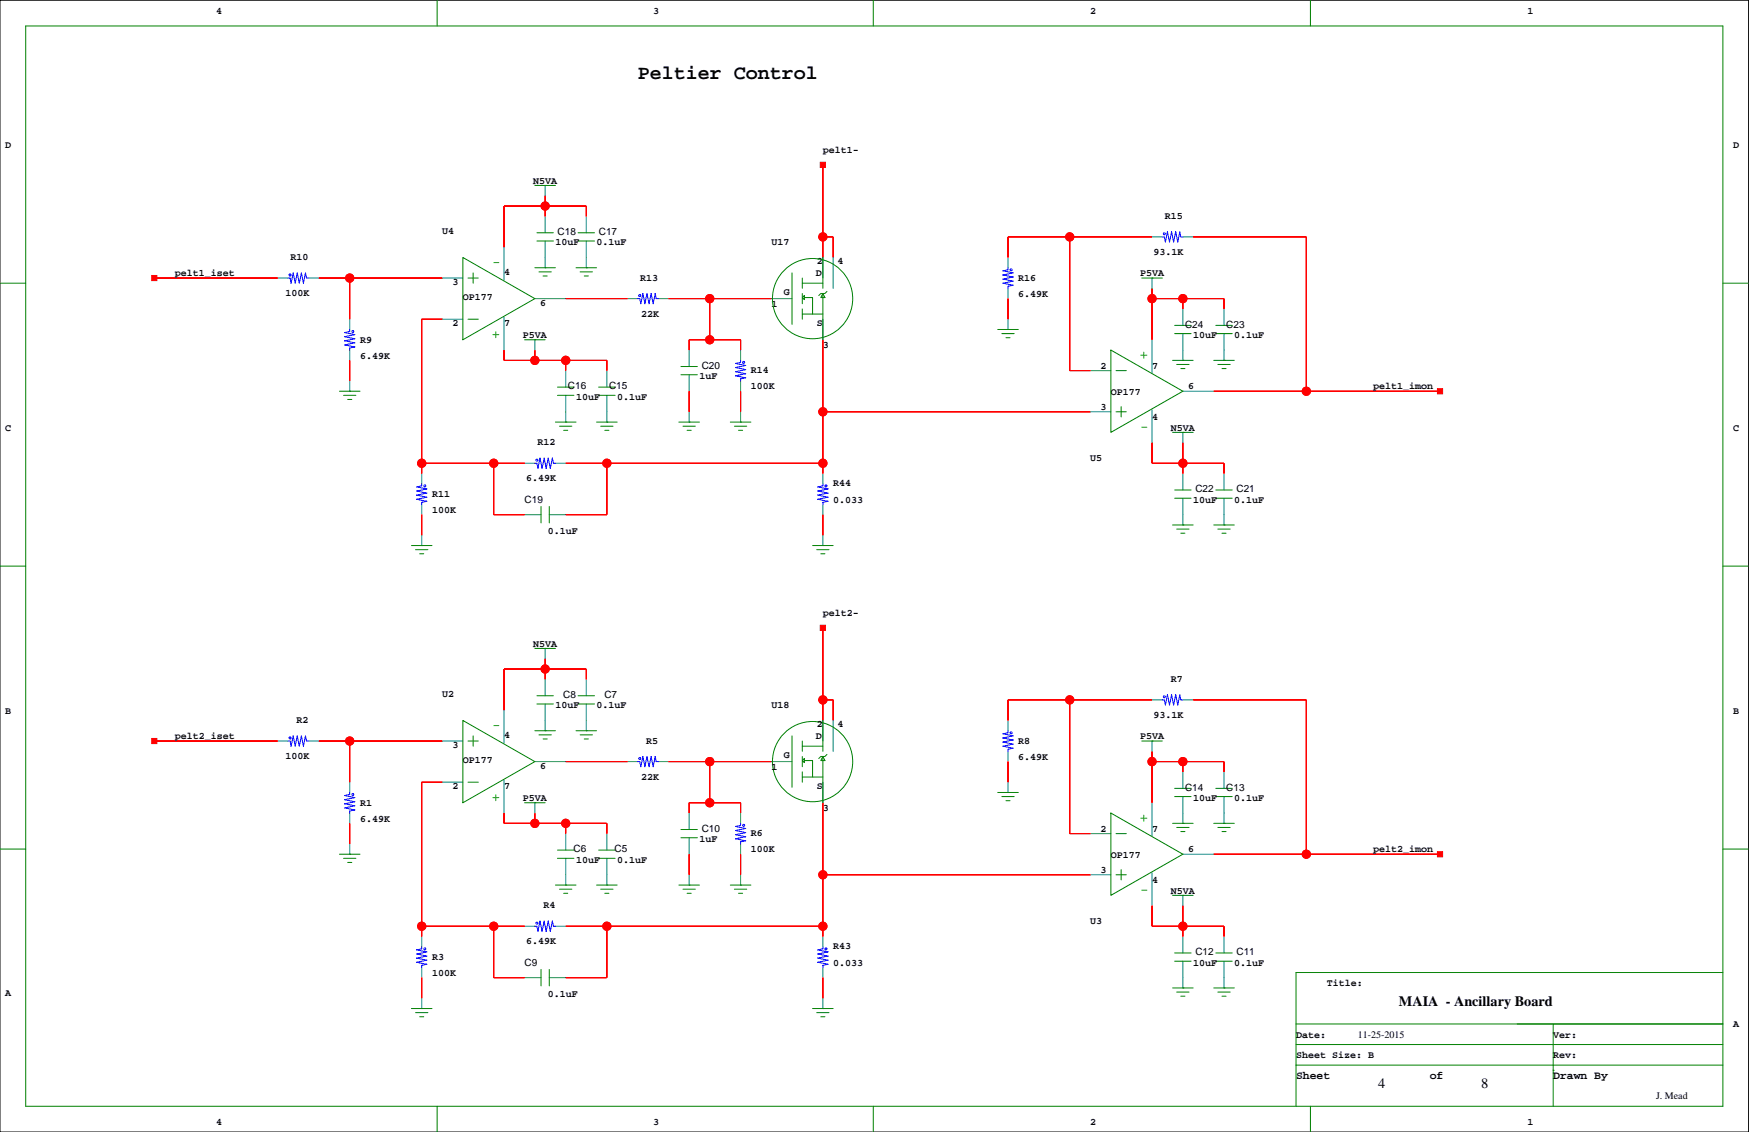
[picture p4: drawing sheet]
<svg xmlns="http://www.w3.org/2000/svg" width="432mm" height="279mm" viewBox="0 0 432 279" stroke-linecap="round" stroke-linejoin="round" font-family="sans-serif">
<path d="M0 .1h431.7v279.3h-431.7z" fill="none" stroke="#000" stroke-width=".25"/>
<g fill="none" stroke="#008000" stroke-width=".25">
<path d="M6.3 6.4h419.1v266.7h-419.1zM107.9 .1v6.3M215.6 .1v6.3M323.5 .1v6.3M132.1 45.8h5M132.6 59.5h4M132.6 57.5h4M134.6 45.8h.1M142.7 59.5h4.1M142.7 57.5h4.1M0 69.9h6.3M114.3 63.5l17.8 10.2-17.8 10.2z"/>
<path d="M115.5 78.8h2.6M115.5 68.6h2.6M116.8 67.4v2.5M132.1 66.1h5M133.1 67.1h3M134.1 68.1h1M134.6 66.1h.1M142.2 66.1h5.1M143.2 67.1h3.1M144.2 68.1h1.1M144.7 66.1h.1M195.5 67.4v12.7"/>
<path d="M198.1 73.5l.5-.6v1.1zM198.1 69.9h5.1M198.1 68.6v2.6M198.1 72.4v2.6M198.1 76.2v2.6M198.1 77.5h5.1M198.6 73.5h2v4M203.2 72.4l.5 1.1h-1.1zM203.2 63.5v7.7M203.2 72.4v11.5M204.2 71.9l-.5 .5h-1.1l-.5 .5M281.9 68.6h5.1"/>
<path d="M284.4 68.6h.1M425.4 69.9h6.3M83.8 96.6h5.1M84.8 97.6h3.1M85.8 98.6h1M86.3 96.6h.1M129.5 83.9h5.1M132.1 83.9h.1M137.6 97.6h4.1M137.6 95.5h4.1M147.8 97.6h4.1M147.8 95.5h4.1"/>
<path d="M168.1 92.5h4.1M168.1 90.5h4.1M246.3 81.3h5.1M247.3 82.3h3.1M248.4 83.4h1M248.9 81.3h.1M274.3 86.4l17.7 10.2-17.7 10.1zM275.5 91.5h2.6M289.5 88.9h5.1M290 82.3h4.1M290 80.3h4.1M290.5 90h3.1"/>
<path d="M291.5 91h1M292 88.9h.1M299.7 88.9h5M300.2 82.3h4M300.2 80.3h4M300.7 90h3M301.7 91h1M302.2 88.9h.1M137.1 104.2h5.1M138.1 105.2h3.1M139.2 106.2h1M139.7 104.2h.1"/>
<path d="M147.3 104.2h5.1M148.3 105.2h3M149.3 106.2h1M149.8 104.2h.1M167.6 104.2h5.1M168.6 105.2h3.1M169.6 106.2h1M170.1 104.2h.1M180.3 104.2h5.1M181.3 105.2h3.1M182.3 106.2h1M182.8 104.2h.1"/>
<path d="M275.5 101.6h2.6M276.8 100.4v2.5M289.5 106.7h5.1M292 106.7h.1M0 139.7h6.3M101.6 134.7h5.1M102.6 135.7h3M103.6 136.7h1M104.1 134.7h.1M133.6 125v4.1M135.6 125v4.1M200.6 134.7h5.1"/>
<path d="M201.6 135.7h3.1M202.6 136.7h1.1M203.2 134.7h.1M289.5 129.6h5.1M290 123h4.1M290 120.9h4.1M290.5 130.6h3.1M291.5 131.6h1M292 129.6h.1M299.7 129.6h5M300.2 123h4M300.2 120.9h4"/>
<path d="M300.7 130.6h3M301.7 131.6h1M302.2 129.6h.1M425.4 139.7h6.3M114.3 177.8l17.8 10.2-17.8 10.1zM132.1 160h5M132.6 173.8h4M132.6 171.7h4M134.6 160h.1M142.7 173.8h4.1M142.7 171.7h4.1M203.2 177.8v7.6"/>
<path d="M115.5 193.1h2.6M115.5 182.9h2.6M116.8 181.6v2.6M129.5 198.1h5.1M132.1 198.1h.1M132.1 180.4h5M133.1 181.4h3M134.1 182.4h1M134.6 180.4h.1M142.2 180.4h5.1M143.2 181.4h3.1M144.2 182.4h1.1"/>
<path d="M144.7 180.4h.1M195.5 181.6v12.7M198.1 187.7l.5-.5v1zM198.1 182.9v2.5M198.1 186.7v2.6M198.1 190.5v2.6M198.1 191.8h5.1M198.1 184.2h5.1M198.6 187.7h2v4.1M203.2 186.7l.5 1h-1.1zM203.2 186.7v11.4M204.2 186.2l-.5 .5h-1.1l-.5 .5"/>
<path d="M246.3 195.6h5.1M247.3 196.6h3.1M248.4 197.6h1M248.9 195.6h.1M281.9 182.9h5.1M284.4 182.9h.1M290 196.6h4.1M290 194.6h4.1M300.2 196.6h4M300.2 194.6h4M0 209.6h6.3M83.8 210.8h5.1"/>
<path d="M84.8 211.9h3.1M85.8 212.9h1M86.3 210.8h.1M137.1 218.5h5.1M137.6 211.9h4.1M137.6 209.8h4.1M138.1 219.5h3.1M139.7 218.5h.1M147.3 218.5h5.1M147.8 211.9h4.1M147.8 209.8h4.1M148.3 219.5h3"/>
<path d="M149.8 218.5h.1M167.6 218.5h5.1M168.1 206.8h4.1M168.1 204.7h4.1M168.6 219.5h3.1M170.1 218.5h.1M180.3 218.5h5.1M181.3 219.5h3.1M182.8 218.5h.1M274.3 200.7l17.7 10.1-17.7 10.2zM275.5 205.8h2.6M275.5 215.9h2.6"/>
<path d="M276.8 214.6v2.6M289.5 203.2h5.1M290.5 204.2h3.1M291.5 205.2h1M292 203.2h.1M299.7 203.2h5M300.7 204.2h3M301.7 205.2h1M302.2 203.2h.1M425.4 209.6h6.3M133.6 239.3v4M135.6 239.3v4"/>
<path d="M139.2 220.5h1M149.3 220.5h1M169.6 220.5h1M182.3 220.5h1M289.5 221h5.1M290 237.2h4.1M290 235.2h4.1M292 221h.1M300.2 237.2h4M300.2 235.2h4M101.6 248.9h5.1M102.6 249.9h3"/>
<path d="M103.6 251h1M104.1 248.9h.1M200.6 248.9h5.1M201.6 249.9h3.1M202.6 251h1.1M203.2 248.9h.1M289.5 243.8h5.1M290.5 244.9h3.1M291.5 245.9h1M292 243.8h.1M299.7 243.8h5M300.7 244.9h3"/>
<path d="M301.7 245.9h1M302.2 243.8h.1M320 257.8h105.4M320 252.7h105.4M383.5 252.7v20.4M425.4 240h-105.4v33.1M107.9 273.1v6.3M215.6 273.1v6.3M320 262.9h105.4M323.5 273.1v6.3M383.5 264.2h.1"/>
<circle cx="200.6" cy="73.7" r="9.9"/>
<circle cx="200.6" cy="188" r="9.9"/>
</g>
<g fill="none" stroke="#008080" stroke-width=".25">
<path d="M134.6 45.8v2.5M134.6 53.4v4.1M134.6 59.5v6.6M144.7 53.4v4.1M144.7 59.5v6.6M284.4 58.5h2.6M292 58.5h2.6M68.6 68.6h2.5M76.2 68.6h2.5M86.3 78.8v2.5M109.2 68.6h5.1M109.2 78.8h5.1"/>
<path d="M124.4 61v8.1M124.4 78.3v8.1M132.1 73.7h7.6M154.9 73.7h2.5M162.5 73.7h2.6M190.5 73.7h5M203.2 63.5v5.1M203.2 78.8v5.1M205.7 63.5v7.7M248.9 63.5v2.6M248.9 71.2v2.5M248.9 78.8v2.5"/>
<path d="M284.4 68.6v2.6M292 76.2v4.1M302.2 76.2v4.1M86.3 86.4v2.5M86.3 94v2.6M132.1 83.9v2.5M139.7 91.5v4M139.7 97.6v6.6M149.8 91.5v4M149.8 97.6v6.6M170.1 86.4v4.1M170.1 92.5v4.1"/>
<path d="M182.8 86.4v2.5M182.8 94v2.6M269.2 91.5h5.1M284.4 83.9v8.1M292 82.3v6.6M292 96.6h7.7M302.2 82.3v6.6M104.1 116.9v2.5M129.5 114.3h2.6M137.1 114.3h2.6M170.1 101.6v2.6M182.8 101.6v2.6"/>
<path d="M203.2 116.9v2.5M269.2 101.6h5.1M284.4 101.1v8.2M292 106.7v2.6M292 116.9v4M302.2 116.9v4M104.1 124.5v2.5M104.1 132.1v2.6M129.5 127h4.1M135.6 127h4.1M203.2 124.5v2.5M203.2 132.1v2.6"/>
<path d="M292 123v6.6M302.2 123v6.6M124.4 175.3v8.1M134.6 160v2.6M134.6 167.7v4M134.6 173.8v6.6M144.7 167.7v4M144.7 173.8v6.6M203.2 177.8v5.1M205.7 177.8v7.6M248.9 177.8v2.6M284.4 172.7h2.6"/>
<path d="M292 172.7h2.6M68.6 182.9h2.5M76.2 182.9h2.5M86.3 193.1v2.5M109.2 182.9h5.1M109.2 193.1h5.1M124.4 192.6v8.1M132.1 188h7.6M132.1 198.1v2.6M154.9 188h2.5M162.5 188h2.6M190.5 188h5"/>
<path d="M203.2 193.1v5M248.9 185.4v2.6M248.9 193.1v2.5M284.4 182.9v2.5M284.4 198.1v8.2M292 190.5v4.1M292 196.6v6.6M302.2 190.5v4.1M302.2 196.6v6.6M86.3 200.7v2.5M86.3 208.3v2.5M139.7 205.8v4"/>
<path d="M139.7 211.9v6.6M149.8 205.8v4M149.8 211.9v6.6M170.1 200.7v4M170.1 206.8v4M170.1 215.9v2.6M182.8 200.7v2.5M182.8 208.3v2.5M182.8 215.9v2.6M269.2 215.9h5.1M269.2 205.8h5.1M284.4 215.4v8.1"/>
<path d="M292 210.8h7.7M104.1 231.2v2.5M104.1 238.8v2.5M129.5 228.6h2.6M137.1 228.6h2.6M203.2 231.2v2.5M203.2 238.8v2.5M292 221v2.5M292 231.2v4M292 237.2v6.6M302.2 231.2v4M302.2 237.2v6.6"/>
<path d="M104.1 246.4v2.5M129.5 241.3h4.1M135.6 241.3h4.1M203.2 246.4v2.5"/>
</g>
<g fill="none" stroke="#00f" stroke-width=".25">
<path d="M287 58.5h.5l.2 1.2 .5-2.5 .5 2.5 .5-2.5 .5 2.5 .6-2.5 .5 2.5 .5-2.5 .2 1.3h.5M71.1 68.6h.5l.3 1.3 .5-2.5 .5 2.5 .5-2.5 .5 2.5 .5-2.5 .5 2.5 .5-2.5 .3 1.2h.5M157.4 73.7h.6l.2 1.3 .5-2.6 .5 2.6 .5-2.6 .5 2.6 .5-2.6 .6 2.6 .5-2.6 .2 1.3h.5M248.9 66.1v.5l-1.3 .3 2.5 .5-2.5 .5 2.5 .5-2.5 .5 2.5 .5-2.5 .5 2.5 .5-1.2 .3v.5M86.3 81.3v.5l-1.2 .3 2.5 .5-2.5 .5 2.5 .5-2.5 .5 2.5 .5-2.5 .5 2.5 .5-1.3 .3v.5M182.8 88.9v.6l-1.2 .2 2.5 .5-2.5 .5 2.5 .5-2.5 .5 2.5 .5-2.5 .6 2.5 .5-1.3 .2v.5M104.1 119.4v.5l-1.3 .3 2.6 .5-2.6 .5 2.6 .5-2.6 .5 2.6 .5-2.6 .5 2.6 .5-1.3 .3v.5M132.1 114.3h.5l.2 1.3 .5-2.5 .5 2.5 .5-2.5 .5 2.5 .6-2.5 .5 2.5 .5-2.5 .2 1.2h.5M203.2 119.4v.5l-1.3 .3 2.5 .5-2.5 .5 2.5 .5-2.5 .5 2.5 .5-2.5 .5 2.5 .5-1.2 .3v.5M287 172.7h.5l.2 1.3 .5-2.5 .5 2.5 .5-2.5 .5 2.5 .6-2.5 .5 2.5 .5-2.5 .2 1.2h.5M71.1 182.9h.5l.3 1.3 .5-2.6 .5 2.6 .5-2.6 .5 2.6 .5-2.6 .5 2.6 .5-2.6 .3 1.3h.5M86.3 195.6v.5l-1.2 .3 2.5 .5-2.5 .5 2.5 .5-2.5 .5 2.5 .5-2.5 .5 2.5 .5-1.3 .3v.5"/>
<path d="M157.4 188h.6l.2 1.3 .5-2.6 .5 2.6 .5-2.6 .5 2.6 .5-2.6 .6 2.6 .5-2.6 .2 1.3h.5M248.9 180.4v.5l-1.3 .2 2.5 .5-2.5 .5 2.5 .5-2.5 .6 2.5 .5-2.5 .5 2.5 .5-1.2 .2v.5M182.8 203.2v.5l-1.2 .3 2.5 .5-2.5 .5 2.5 .5-2.5 .5 2.5 .5-2.5 .5 2.5 .5-1.3 .3v.5M104.1 233.7v.5l-1.3 .3 2.6 .5-2.6 .5 2.6 .5-2.6 .5 2.6 .5-2.6 .5 2.6 .5-1.3 .3v.5M132.1 228.6h.5l.2 1.3 .5-2.6 .5 2.6 .5-2.6 .5 2.6 .6-2.6 .5 2.6 .5-2.6 .2 1.3h.5M203.2 233.7v.5l-1.3 .3 2.5 .5-2.5 .5 2.5 .5-2.5 .5 2.5 .5-2.5 .5 2.5 .5-1.2 .3v.5"/>
<circle cx="287.5" cy="57.7" r=".25"/>
<circle cx="71.6" cy="67.9" r=".25"/>
<circle cx="158" cy="72.9" r=".25"/>
<circle cx="249.6" cy="66.6" r=".25"/>
<circle cx="87.1" cy="81.8" r=".25"/>
<circle cx="183.6" cy="89.5" r=".25"/>
<circle cx="104.9" cy="119.9" r=".25"/>
<circle cx="132.6" cy="113.6" r=".25"/>
<circle cx="203.9" cy="119.9" r=".25"/>
<circle cx="287.5" cy="172" r=".25"/>
<circle cx="71.6" cy="182.1" r=".25"/>
<circle cx="87.1" cy="196.1" r=".25"/>
<circle cx="158" cy="187.2" r=".25"/>
<circle cx="249.6" cy="180.9" r=".25"/>
<circle cx="183.6" cy="203.7" r=".25"/>
<circle cx="104.9" cy="234.2" r=".25"/>
<circle cx="132.6" cy="227.8" r=".25"/>
<circle cx="203.9" cy="234.2" r=".25"/>
</g>
<path d="M121.9 64.8h1.3M121.6 82.6h1.6M122.4 81.8v1.6M281.6 87.7h1.5M282.4 86.9v1.5M281.9 105.4h1.2M121.9 179.1h1.3M121.6 196.9h1.6M122.4 196.1v1.5M281.6 201.9h1.5M281.9 219.7h1.2M282.4 201.2v1.5" fill="none" stroke="#0f0" stroke-width=".25"/>
<g fill="#f00" stroke="#f00" stroke-width=".25">
<path d="M132.1 200.7v2.5z" fill-rule="evenodd"/>
<path d="M139.7 203.2v2.6z" fill-rule="evenodd"/>
<path d="M149.8 203.2v2.6z" fill-rule="evenodd"/>
<path d="M139.7 203.2h10.1z" fill-rule="evenodd"/>
<path d="M132.1 203.2h7.6z" fill-rule="evenodd"/>
<path d="M124.4 203.2h7.7z" fill-rule="evenodd"/>
<path d="M124.4 200.7v2.5z" fill-rule="evenodd"/>
<path d="M134.6 162.6v2.5z" fill-rule="evenodd"/>
<path d="M144.7 165.1v2.6z" fill-rule="evenodd"/>
<path d="M134.6 165.1h10.1z" fill-rule="evenodd"/>
<path d="M134.6 165.1v2.6z" fill-rule="evenodd"/>
<path d="M124.4 165.1h10.2z" fill-rule="evenodd"/>
<path d="M124.4 165.1v10.2z" fill-rule="evenodd"/>
<path d="M86.3 182.9v10.2z" fill-rule="evenodd"/>
<path d="M78.7 182.9h7.6z" fill-rule="evenodd"/>
<path d="M86.3 182.9h22.9z" fill-rule="evenodd"/>
<path d="M86.3 203.2v5.1z" fill-rule="evenodd"/>
<path d="M104.1 241.3v5.1z" fill-rule="evenodd"/>
<path d="M139.7 188h15.2z" fill-rule="evenodd"/>
<path d="M104.1 228.6v2.6z" fill-rule="evenodd"/>
<path d="M121.9 241.3h7.6z" fill-rule="evenodd"/>
<path d="M121.9 228.6v12.7z" fill-rule="evenodd"/>
<path d="M104.1 228.6h17.8z" fill-rule="evenodd"/>
<path d="M121.9 228.6h7.6z" fill-rule="evenodd"/>
<path d="M104.1 193.1v35.5z" fill-rule="evenodd"/>
<path d="M104.1 193.1h5.1z" fill-rule="evenodd"/>
<path d="M170.1 210.8v5.1z" fill-rule="evenodd"/>
<path d="M182.8 210.8v5.1z" fill-rule="evenodd"/>
<path d="M175.2 188v10.1z" fill-rule="evenodd"/>
<path d="M165.1 188h10.1z" fill-rule="evenodd"/>
<path d="M175.2 188h15.3z" fill-rule="evenodd"/>
<path d="M170.1 198.1h5.1z" fill-rule="evenodd"/>
<path d="M170.1 198.1v2.6z" fill-rule="evenodd"/>
<path d="M175.2 198.1h7.6z" fill-rule="evenodd"/>
<path d="M182.8 198.1v2.6z" fill-rule="evenodd"/>
<path d="M203.2 241.3v5.1z" fill-rule="evenodd"/>
<path d="M38.1 182.9h30.5z" fill-rule="evenodd"/>
<path d="M37.5 182.3h1.2v1.2h-1.2z" fill-rule="evenodd"/>
<path d="M203.2 172.7h2.5z" fill-rule="evenodd"/>
<path d="M205.7 172.7v5.1z" fill-rule="evenodd"/>
<path d="M203.2 172.7v5.1z" fill-rule="evenodd"/>
<path d="M203.2 155v17.7z" fill-rule="evenodd"/>
<path d="M202.5 154.3h1.3v1.3h-1.3z" fill-rule="evenodd"/>
<path d="M203.2 215.9v12.7z" fill-rule="evenodd"/>
<path d="M203.2 228.6v2.6z" fill-rule="evenodd"/>
<path d="M203.2 198.1v17.8z" fill-rule="evenodd"/>
<path d="M149.8 228.6h53.4z" fill-rule="evenodd"/>
<path d="M139.7 228.6h10.1z" fill-rule="evenodd"/>
<path d="M149.8 228.6v12.7z" fill-rule="evenodd"/>
<path d="M139.7 241.3h10.1z" fill-rule="evenodd"/>
<path d="M203.2 215.9h66z" fill-rule="evenodd"/>
<path d="M284.4 188v10.1z" fill-rule="evenodd"/>
<path d="M284.4 185.4v2.6z" fill-rule="evenodd"/>
<path d="M284.4 188h7.6z" fill-rule="evenodd"/>
<path d="M292 188v2.5z" fill-rule="evenodd"/>
<path d="M292 188h10.2z" fill-rule="evenodd"/>
<path d="M302.2 188v2.5z" fill-rule="evenodd"/>
<path d="M292 223.5v5.1z" fill-rule="evenodd"/>
<path d="M292 228.6v2.6z" fill-rule="evenodd"/>
<path d="M284.4 223.5v5.1z" fill-rule="evenodd"/>
<path d="M284.4 228.6h7.6z" fill-rule="evenodd"/>
<path d="M292 228.6h10.2z" fill-rule="evenodd"/>
<path d="M302.2 228.6v2.6z" fill-rule="evenodd"/>
<path d="M294.6 172.7h27.9z" fill-rule="evenodd"/>
<path d="M322.5 172.7v38.1z" fill-rule="evenodd"/>
<path d="M299.7 210.8h22.8z" fill-rule="evenodd"/>
<path d="M322.5 210.8h33z" fill-rule="evenodd"/>
<path d="M354.9 210.2h1.3v1.3h-1.3z" fill-rule="evenodd"/>
<path d="M248.9 188v5.1z" fill-rule="evenodd"/>
<path d="M248.9 172.7v5.1z" fill-rule="evenodd"/>
<path d="M264.1 172.7v33.1z" fill-rule="evenodd"/>
<path d="M264.1 205.8h5.1z" fill-rule="evenodd"/>
<path d="M264.1 172.7h20.3z" fill-rule="evenodd"/>
<path d="M248.9 172.7h15.2z" fill-rule="evenodd"/>
<path d="M124.4 86.4v2.5z" fill-rule="evenodd"/>
<path d="M149.8 88.9v2.6z" fill-rule="evenodd"/>
<path d="M139.7 88.9h10.1z" fill-rule="evenodd"/>
<path d="M139.7 88.9v2.6z" fill-rule="evenodd"/>
<path d="M132.1 88.9h7.6z" fill-rule="evenodd"/>
<path d="M132.1 86.4v2.5z" fill-rule="evenodd"/>
<path d="M124.4 88.9h7.7z" fill-rule="evenodd"/>
<path d="M124.4 50.9v10.1z" fill-rule="evenodd"/>
<path d="M134.6 50.9v2.5z" fill-rule="evenodd"/>
<path d="M144.7 50.9v2.5z" fill-rule="evenodd"/>
<path d="M134.6 50.9h10.1z" fill-rule="evenodd"/>
<path d="M134.6 48.3v2.6z" fill-rule="evenodd"/>
<path d="M124.4 50.9h10.2z" fill-rule="evenodd"/>
<path d="M78.7 68.6h7.6z" fill-rule="evenodd"/>
<path d="M86.3 68.6v10.2z" fill-rule="evenodd"/>
<path d="M86.3 68.6h22.9z" fill-rule="evenodd"/>
<path d="M86.3 88.9v5.1z" fill-rule="evenodd"/>
<path d="M104.1 127v5.1z" fill-rule="evenodd"/>
<path d="M139.7 73.7h15.2z" fill-rule="evenodd"/>
<path d="M121.9 114.3h7.6z" fill-rule="evenodd"/>
<path d="M121.9 127h7.6z" fill-rule="evenodd"/>
<path d="M121.9 114.3v12.7z" fill-rule="evenodd"/>
<path d="M104.1 114.3h17.8z" fill-rule="evenodd"/>
<path d="M104.1 114.3v2.6z" fill-rule="evenodd"/>
<path d="M104.1 78.8v35.5z" fill-rule="evenodd"/>
<path d="M104.1 78.8h5.1z" fill-rule="evenodd"/>
<path d="M170.1 96.6v5z" fill-rule="evenodd"/>
<path d="M182.8 96.6v5z" fill-rule="evenodd"/>
<path d="M182.8 83.9v2.5z" fill-rule="evenodd"/>
<path d="M170.1 83.9v2.5z" fill-rule="evenodd"/>
<path d="M170.1 83.9h5.1z" fill-rule="evenodd"/>
<path d="M175.2 73.7h15.3z" fill-rule="evenodd"/>
<path d="M165.1 73.7h10.1z" fill-rule="evenodd"/>
<path d="M175.2 73.7v10.2z" fill-rule="evenodd"/>
<path d="M175.2 83.9h7.6z" fill-rule="evenodd"/>
<path d="M203.2 127v5.1z" fill-rule="evenodd"/>
<path d="M38.1 68.6h30.5z" fill-rule="evenodd"/>
<path d="M37.5 68h1.2v1.3h-1.2z" fill-rule="evenodd"/>
<path d="M205.7 58.5v5z" fill-rule="evenodd"/>
<path d="M203.2 58.5v5z" fill-rule="evenodd"/>
<path d="M203.2 40.7v17.8z" fill-rule="evenodd"/>
<path d="M203.2 58.5h2.5z" fill-rule="evenodd"/>
<path d="M202.5 40.1h1.3v1.2h-1.3z" fill-rule="evenodd"/>
<path d="M139.7 127h10.1z" fill-rule="evenodd"/>
<path d="M149.8 114.3v12.7z" fill-rule="evenodd"/>
<path d="M139.7 114.3h10.1z" fill-rule="evenodd"/>
<path d="M149.8 114.3h53.4z" fill-rule="evenodd"/>
<path d="M203.2 101.6h66z" fill-rule="evenodd"/>
<path d="M203.2 83.9v17.7z" fill-rule="evenodd"/>
<path d="M203.2 101.6v12.7z" fill-rule="evenodd"/>
<path d="M203.2 114.3v2.6z" fill-rule="evenodd"/>
<path d="M302.2 73.7v2.5z" fill-rule="evenodd"/>
<path d="M292 73.7v2.5z" fill-rule="evenodd"/>
<path d="M284.4 71.2v2.5z" fill-rule="evenodd"/>
<path d="M284.4 73.7v10.2z" fill-rule="evenodd"/>
<path d="M284.4 73.7h7.6z" fill-rule="evenodd"/>
<path d="M292 73.7h10.2z" fill-rule="evenodd"/>
<path d="M284.4 109.3v5z" fill-rule="evenodd"/>
<path d="M284.4 114.3h7.6z" fill-rule="evenodd"/>
<path d="M292 114.3v2.6z" fill-rule="evenodd"/>
<path d="M292 109.3v5z" fill-rule="evenodd"/>
<path d="M292 114.3h10.2z" fill-rule="evenodd"/>
<path d="M302.2 114.3v2.6z" fill-rule="evenodd"/>
<path d="M322.5 96.6h33z" fill-rule="evenodd"/>
<path d="M294.6 58.5h27.9z" fill-rule="evenodd"/>
<path d="M322.5 58.5v38.1z" fill-rule="evenodd"/>
<path d="M299.7 96.6h22.8z" fill-rule="evenodd"/>
<path d="M354.9 95.9h1.3v1.3h-1.3z" fill-rule="evenodd"/>
<path d="M248.9 73.7v5.1z" fill-rule="evenodd"/>
<path d="M264.1 58.5h20.3z" fill-rule="evenodd"/>
<path d="M264.1 91.5h5.1z" fill-rule="evenodd"/>
<path d="M264.1 58.5v33z" fill-rule="evenodd"/>
<path d="M248.9 58.5h15.2z" fill-rule="evenodd"/>
<path d="M248.9 58.5v5z" fill-rule="evenodd"/>
<circle cx="139.7" cy="203.2" r="1.02"/>
<circle cx="132" cy="203.2" r="1.02"/>
<circle cx="134.6" cy="165.1" r="1.02"/>
<circle cx="86.3" cy="182.9" r="1.02"/>
<circle cx="121.9" cy="228.6" r="1.02"/>
<circle cx="104.1" cy="228.6" r="1.02"/>
<circle cx="175.2" cy="188" r="1.02"/>
<circle cx="175.2" cy="198.1" r="1.02"/>
<circle cx="203.2" cy="172.7" r="1.02"/>
<circle cx="203.2" cy="228.6" r="1.02"/>
<circle cx="149.8" cy="228.6" r="1.02"/>
<circle cx="203.2" cy="215.9" r="1.02"/>
<circle cx="284.4" cy="188" r="1.02"/>
<circle cx="292" cy="188" r="1.02"/>
<circle cx="292" cy="228.6" r="1.02"/>
<circle cx="322.5" cy="210.8" r="1.02"/>
<circle cx="264.1" cy="172.7" r="1.02"/>
<circle cx="139.7" cy="88.9" r="1.02"/>
<circle cx="132" cy="88.9" r="1.02"/>
<circle cx="134.6" cy="50.9" r="1.02"/>
<circle cx="86.3" cy="68.6" r="1.02"/>
<circle cx="121.9" cy="114.3" r="1.02"/>
<circle cx="104.1" cy="114.3" r="1.02"/>
<circle cx="175.2" cy="73.7" r="1.02"/>
<circle cx="175.2" cy="83.9" r="1.02"/>
<circle cx="203.2" cy="58.5" r="1.02"/>
<circle cx="149.8" cy="114.3" r="1.02"/>
<circle cx="203.2" cy="101.6" r="1.02"/>
<circle cx="203.2" cy="114.3" r="1.02"/>
<circle cx="284.4" cy="73.7" r="1.02"/>
<circle cx="292" cy="73.7" r="1.02"/>
<circle cx="292" cy="114.3" r="1.02"/>
<circle cx="322.5" cy="96.6" r="1.02"/>
<circle cx="264.1" cy="58.5" r="1.02"/>
</g>
<g fill="none" stroke="#f00" stroke-width=".25">
<path d="M134.6 48.3v5.1M144.7 53.4v-2.5h-20.3v10.1M203.2 40.7v22.8M203.2 58.5h2.5v5M264.1 58.5v33h5.1M284.4 58.5h-35.5v5M294.6 58.5h27.9v38.1M38.1 68.6h30.5M78.7 68.6h30.5M86.3 68.6v10.2M109.2 78.8h-5.1v38.1M134.6 63.5h.1"/>
<path d="M139.7 73.7h15.2M144.7 63.5h.1M165.1 73.7h25.4M175.2 73.7v10.2M248.9 73.7v5.1M284.4 71.2v12.7M284.4 73.7h17.8v2.5M292 73.7v2.5M86.3 88.9v5.1M124.4 86.4v2.5h25.4v2.6M132.1 86.4v2.5M139.7 88.9v2.6"/>
<path d="M170.1 86.4v-2.5h12.7v2.5M170.1 96.6v5M182.8 96.6v5M203.2 83.9v33M292 86.4h.1M299.7 96.6h55.8M302.2 86.4h.1M104.1 114.3h25.4M121.9 114.3v12.7h7.6M139.7 101.6h.1M139.7 114.3h63.5M149.8 101.6h.1"/>
<path d="M149.8 114.3v12.7h-10.1M203.2 101.6h66M284.4 109.3v5h17.8v2.6M292 109.3v7.6M104.1 127v5.1M203.2 127v5.1M292 127h.1M302.2 127h.1M203.2 155v22.8M134.6 177.8h.1M134.6 162.6v5.1M144.7 177.8h.1"/>
<path d="M144.7 167.7v-2.6h-20.3v10.2M203.2 172.7h2.5v5.1M264.1 172.7v33.1h5.1M284.4 172.7h-35.5v5.1M294.6 172.7h27.9v38.1M38.1 182.9h30.5M78.7 182.9h30.5M86.3 182.9v10.2M109.2 193.1h-5.1v38.1M139.7 188h15.2M165.1 188h25.4M175.2 188v10.1"/>
<path d="M203.2 198.1v33.1M248.9 188v5.1M284.4 188h17.8v2.5M284.4 185.4v12.7M292 188v2.5M86.3 203.2v5.1M124.4 200.7v2.5h25.4v2.6M132.1 200.7v2.5M139.7 215.9h.1M139.7 203.2v2.6M149.8 215.9h.1M170.1 200.7v-2.6h12.7v2.6"/>
<path d="M170.1 210.8v5.1M182.8 210.8v5.1M203.2 215.9h66M292 200.7h.1M299.7 210.8h55.8M302.2 200.7h.1M104.1 228.6h25.4M121.9 228.6v12.7h7.6M139.7 228.6h63.5M149.8 228.6v12.7h-10.1M284.4 223.5v5.1h17.8v2.6M292 223.5v7.7"/>
<path d="M104.1 241.3v5.1M203.2 241.3v5.1M292 241.3h.1M302.2 241.3h.1"/>
<circle cx="134.6" cy="50.9" r="1.02"/>
<circle cx="203.2" cy="58.5" r="1.02"/>
<circle cx="264.1" cy="58.5" r="1.02"/>
<circle cx="86.3" cy="68.6" r="1.02"/>
<circle cx="175.2" cy="73.7" r="1.02"/>
<circle cx="284.4" cy="73.7" r="1.02"/>
<circle cx="292" cy="73.7" r="1.02"/>
<circle cx="132" cy="88.9" r="1.02"/>
<circle cx="139.7" cy="88.9" r="1.02"/>
<circle cx="175.2" cy="83.9" r="1.02"/>
<circle cx="322.5" cy="96.6" r="1.02"/>
<circle cx="104.1" cy="114.3" r="1.02"/>
<circle cx="121.9" cy="114.3" r="1.02"/>
<circle cx="149.8" cy="114.3" r="1.02"/>
<circle cx="203.2" cy="101.6" r="1.02"/>
<circle cx="203.2" cy="114.3" r="1.02"/>
<circle cx="292" cy="114.3" r="1.02"/>
<circle cx="134.6" cy="165.1" r="1.02"/>
<circle cx="203.2" cy="172.7" r="1.02"/>
<circle cx="264.1" cy="172.7" r="1.02"/>
<circle cx="86.3" cy="182.9" r="1.02"/>
<circle cx="175.2" cy="198.1" r="1.02"/>
<circle cx="175.2" cy="188" r="1.02"/>
<circle cx="284.4" cy="188" r="1.02"/>
<circle cx="292" cy="188" r="1.02"/>
<circle cx="132" cy="203.2" r="1.02"/>
<circle cx="139.7" cy="203.2" r="1.02"/>
<circle cx="203.2" cy="215.9" r="1.02"/>
<circle cx="322.5" cy="210.8" r="1.02"/>
<circle cx="104.1" cy="228.6" r="1.02"/>
<circle cx="121.9" cy="228.6" r="1.02"/>
<circle cx="149.8" cy="228.6" r="1.02"/>
<circle cx="203.2" cy="228.6" r="1.02"/>
<circle cx="292" cy="228.6" r="1.02"/>
</g>
<text font-size="4.9" x="157.4" y="19.5">Peltier Control</text>
<g font-size="3.5">
<text x="345.4" y="248.3">MAIA - Ancillary Board</text>
<text x="340.3" y="268.6">4</text>
<text x="365.7" y="268.6">8</text>
</g>
<g font-size="2.8">
<text x="320" y="266.2">Sheet</text>
<text x="353" y="266.2">of</text>
<text x="383.5" y="266.2">Drawn By</text>
</g>
<g font-size="2.5">
<text x="53.3" y="3.4">4</text>
<text x="161.3" y="3.4">3</text>
<text x="269.2" y="3.4">2</text>
<text x="377.1" y="3.4">1</text>
<text x="1.3" y="36.4">D</text>
<text x="203.2" y="37.7">pelt1-</text>
<text x="427.9" y="36.4">D</text>
<text x="131.6" y="45.3">N5VA</text>
<text x="109.2" y="57.7">U4</text>
<text x="137.7" y="58">C18</text>
<text x="147.8" y="58">C17</text>
<text x="287.6" y="54.1">R15</text>
<text x="71.7" y="64.2">R10</text>
<text x="137.1" y="60.6">10uF</text>
<text x="147.3" y="60.6">0.1uF</text>
<text x="190.5" y="60.6">U17</text>
<text x="201.7" y="65.3">2</text>
<text x="206.8" y="65.3">4</text>
<text x="284.8" y="62.9">93.1K</text>
<text x="43.2" y="68.2">pelt1_iset</text>
<text x="111.7" y="70.4">3</text>
<text x="124.4" y="67.8">4</text>
<text x="158.1" y="69.3">R13</text>
<text x="201.4" y="68.1">D</text>
<text x="251.4" y="69.3">R16</text>
<text x="281.5" y="68.2">P5VA</text>
<text x="70.4" y="73.1">100K</text>
<text x="114.3" y="74.2">OP177</text>
<text x="133.3" y="75.4">6</text>
<text x="190.5" y="75.7">1</text>
<text x="193.5" y="72.9">G</text>
<text x="251.4" y="73.3">6.49K</text>
<text x="111.7" y="80.5">2</text>
<text x="124.4" y="80.5">7</text>
<text x="129.1" y="83.4">P5VA</text>
<text x="158.3" y="78.2">22K</text>
<text x="201.6" y="80.5">S</text>
<text x="292.6" y="80.9">C24</text>
<text x="294.6" y="83.4">10uF</text>
<text x="302.7" y="80.9">C23</text>
<text x="304.7" y="83.4">0.1uF</text>
<text x="88.9" y="88.5">6.49K</text>
<text x="88.9" y="84.6">R9</text>
<text x="203.2" y="86">3</text>
<text x="172.7" y="93.6">1uF</text>
<text x="173.2" y="91.1">C20</text>
<text x="185.4" y="92.2">R14</text>
<text x="271.7" y="91">2</text>
<text x="284.4" y="91">7</text>
<text x="140.2" y="96.1">C16</text>
<text x="142.2" y="98.7">10uF</text>
<text x="150.4" y="96.1">C15</text>
<text x="152.4" y="98.7">0.1uF</text>
<text x="185.4" y="96.1">100K</text>
<text x="271.7" y="101.2">3</text>
<text x="274.3" y="97.4">OP177</text>
<text x="293.3" y="96.1">6</text>
<text x="339" y="96.1">pelt1_imon</text>
<text x="1.3" y="106.3">C</text>
<text x="284.4" y="103.7">4</text>
<text x="289.1" y="106.3">N5VA</text>
<text x="427.9" y="106.3">C</text>
<text x="132.7" y="110">R12</text>
<text x="269.2" y="113.9">U5</text>
<text x="129.9" y="118.8">6.49K</text>
<text x="205.7" y="119.9">R44</text>
<text x="106.7" y="122.6">R11</text>
<text x="129.5" y="124.1">C19</text>
<text x="205.7" y="124.1">0.033</text>
<text x="294.6" y="124.1">10uF</text>
<text x="295.1" y="121.5">C22</text>
<text x="304.7" y="124.1">0.1uF</text>
<text x="305.3" y="121.5">C21</text>
<text x="106.7" y="126.6">100K</text>
<text x="135.3" y="131.8">0.1uF</text>
<text x="203.2" y="152">pelt2-</text>
<text x="131.6" y="159.6">N5VA</text>
<text x="109.2" y="171.9">U2</text>
<text x="139.1" y="172.3">C8</text>
<text x="149.2" y="172.3">C7</text>
<text x="289.1" y="168.4">R7</text>
<text x="1.3" y="176.1">B</text>
<text x="73.2" y="178.5">R2</text>
<text x="137.1" y="174.8">10uF</text>
<text x="147.3" y="174.8">0.1uF</text>
<text x="190.5" y="174.8">U18</text>
<text x="201.7" y="179.6">2</text>
<text x="206.8" y="179.6">4</text>
<text x="284.8" y="177.2">93.1K</text>
<text x="427.9" y="176.1">B</text>
<text x="43.2" y="182.5">pelt2_iset</text>
<text x="111.7" y="184.6">3</text>
<text x="124.4" y="182.1">4</text>
<text x="159.6" y="183.6">R5</text>
<text x="201.4" y="182.3">D</text>
<text x="251.4" y="183.6">R8</text>
<text x="281.5" y="182.5">P5VA</text>
<text x="70.4" y="187.4">100K</text>
<text x="114.3" y="188.4">OP177</text>
<text x="133.3" y="189.7">6</text>
<text x="190.5" y="190">1</text>
<text x="193.5" y="187.2">G</text>
<text x="251.4" y="187.5">6.49K</text>
<text x="111.7" y="194.8">2</text>
<text x="124.4" y="194.8">7</text>
<text x="129.1" y="197.7">P5VA</text>
<text x="158.3" y="192.4">22K</text>
<text x="201.6" y="194.8">S</text>
<text x="292.6" y="195.2">C14</text>
<text x="294.6" y="197.7">10uF</text>
<text x="302.7" y="195.2">C13</text>
<text x="304.7" y="197.7">0.1uF</text>
<text x="88.9" y="198.8">R1</text>
<text x="88.9" y="202.8">6.49K</text>
<text x="203.2" y="200.2">3</text>
<text x="172.7" y="207.9">1uF</text>
<text x="173.2" y="205.3">C10</text>
<text x="185.4" y="206.5">R6</text>
<text x="271.7" y="205.3">2</text>
<text x="284.4" y="205.3">7</text>
<text x="141.6" y="210.4">C6</text>
<text x="142.2" y="212.9">10uF</text>
<text x="151.7" y="210.4">C5</text>
<text x="152.4" y="212.9">0.1uF</text>
<text x="185.4" y="210.4">100K</text>
<text x="271.7" y="215.5">3</text>
<text x="274.3" y="211.7">OP177</text>
<text x="293.3" y="210.4">6</text>
<text x="339" y="210.4">pelt2_imon</text>
<text x="284.4" y="218">4</text>
<text x="289.1" y="220.6">N5VA</text>
<text x="134.2" y="224.2">R4</text>
<text x="129.9" y="233.1">6.49K</text>
<text x="269.2" y="228.2">U3</text>
<text x="106.7" y="236.9">R3</text>
<text x="129.5" y="238.3">C9</text>
<text x="205.7" y="234.1">R43</text>
<text x="205.7" y="238.3">0.033</text>
<text x="294.6" y="238.3">10uF</text>
<text x="295.1" y="235.8">C12</text>
<text x="304.7" y="238.3">0.1uF</text>
<text x="305.3" y="235.8">C11</text>
<text x="1.3" y="245.9">A</text>
<text x="106.7" y="240.9">100K</text>
<text x="327.6" y="243.4">Title:</text>
<text x="135.3" y="246">0.1uF</text>
<text x="320" y="256.1">Date:</text>
<text x="335.2" y="256.1">11-25-2015</text>
<text x="383.5" y="256.1">Ver:</text>
<text x="427.9" y="253.6">A</text>
<text x="320" y="261.2">Sheet Size: B</text>
<text x="383.5" y="261.2">Rev:</text>
<text x="408.8" y="271.3">J. Mead</text>
<text x="53.3" y="277.7">4</text>
<text x="161.3" y="277.7">3</text>
<text x="269.2" y="277.7">2</text>
<text x="377.1" y="277.7">1</text>
</g>
</svg>
